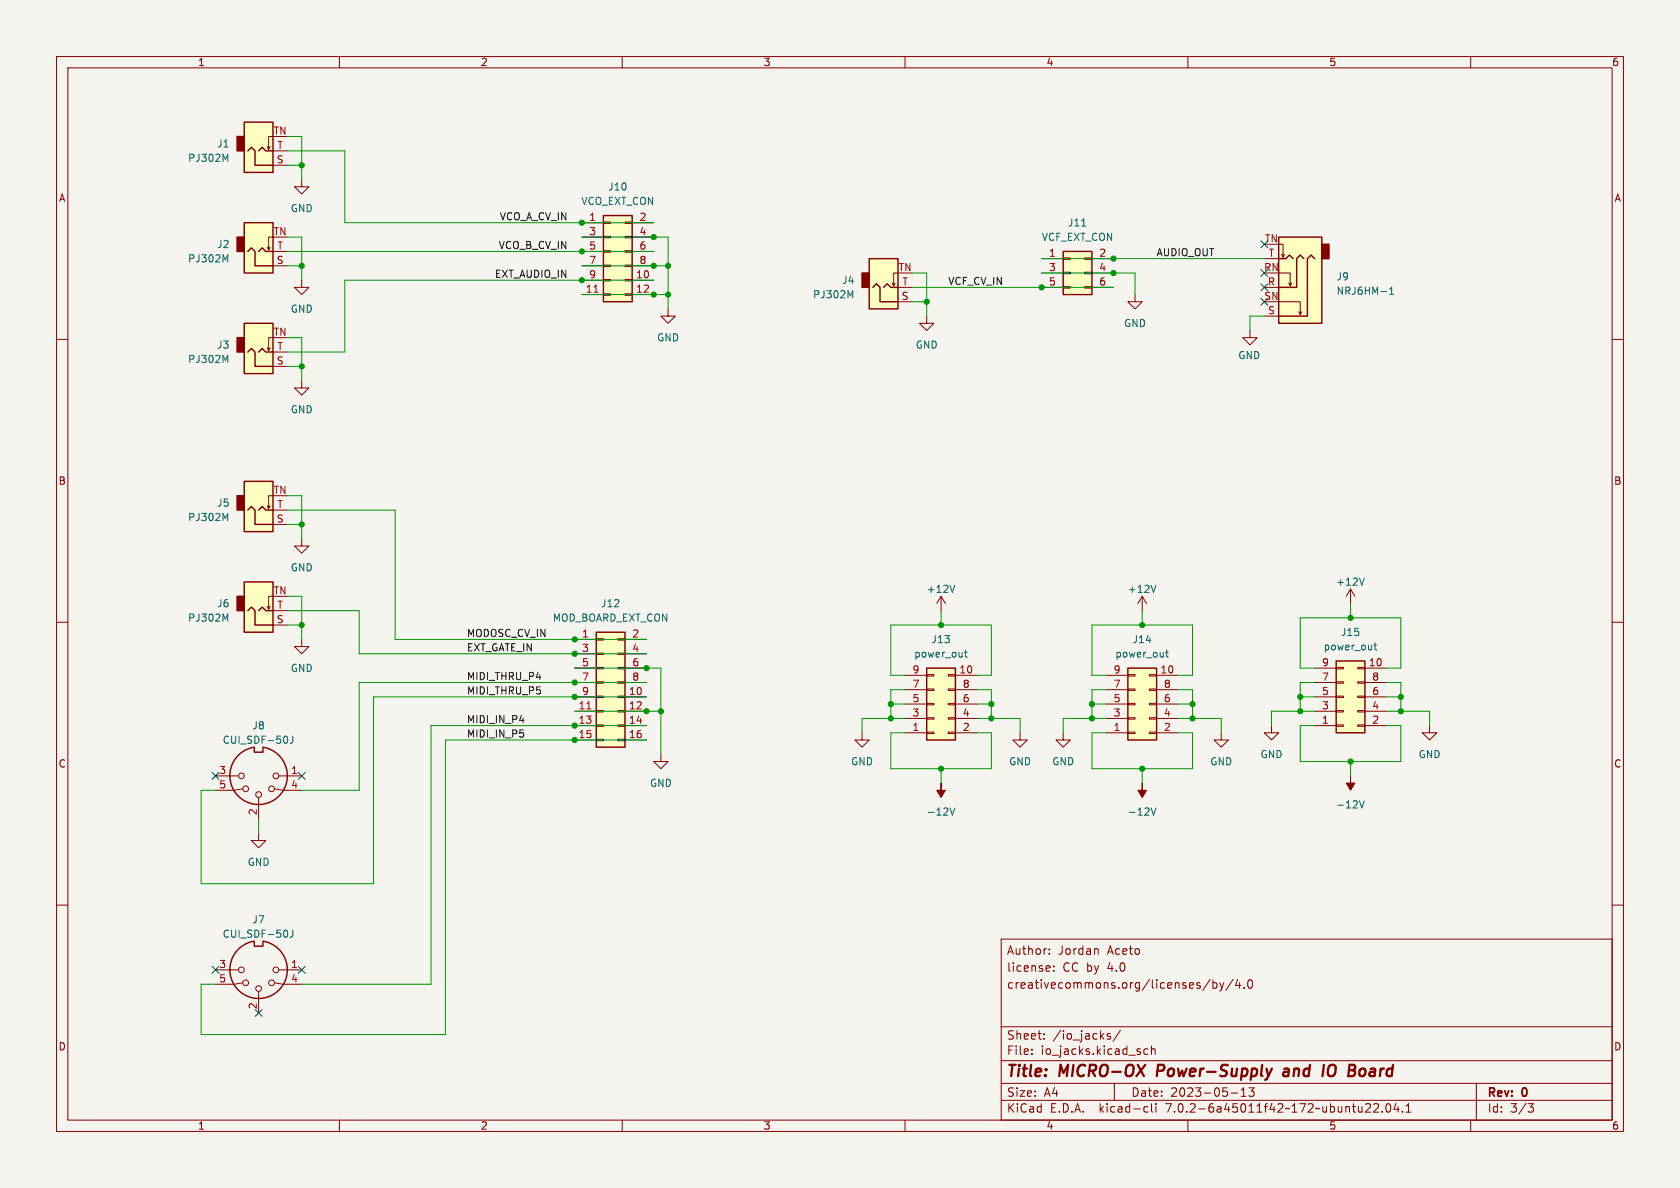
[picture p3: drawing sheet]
<svg xmlns="http://www.w3.org/2000/svg" width="297mm" height="210mm" viewBox="0 0 297 210" stroke-linecap="round" stroke-linejoin="round" font-family="sans-serif">
<path d="M0 0h297v210h-297z" fill="#f5f4ef" stroke="#f5f4ef" stroke-width=".18"/>
<g fill="none" stroke="#840000" stroke-width=".18">
<path d="M10 10h277v190h-277zM12 12h273v186h-273zM60 10v2M110 10v2M160 10v2M210 10v2M260 10v2M47.8 25.9l-.3 .5M48.3 24.1h-.8v2.3l-.3-.5M48.3 29.2h2.5M48.3 26.7h2.5M53.3 31.8v1.2h-1.2l1.2 1.3 1.3-1.3h-1.3"/>
<path d="M102.9 39.4h3.8M106.7 39.2h1.2v.3h-1.2zM110.5 39.2h1.3v.3h-1.3zM111.8 39.4h3.8M10 60h2M47.8 43.7l-.3 .5M48.3 59.7h-.8v2.3l-.3-.5M48.3 41.9h-.8v2.3l-.3-.5M48.3 44.5h2.5M48.3 47h2.5M53.3 49.5v1.3h-1.2l1.2 1.3 1.3-1.3h-1.3M102.9 49.5h3.8"/>
<path d="M102.9 52.1h3.8M102.9 41.9h3.8M102.9 44.5h3.8M102.9 47h3.8M106.7 51.9h1.2v.3h-1.2zM106.7 49.4h1.2v.3h-1.2zM106.7 46.9h1.2v.2h-1.2zM106.7 44.3h1.2v.3h-1.2zM106.7 41.8h1.2v.2h-1.2zM110.5 51.9h1.3v.3h-1.3zM110.5 49.4h1.3v.3h-1.3zM110.5 46.9h1.3v.2h-1.3z"/>
<path d="M110.5 44.3h1.3v.3h-1.3zM110.5 41.8h1.3v.2h-1.3zM111.8 49.5h3.8M111.8 52.1h3.8M111.8 41.9h3.8M111.8 44.5h3.8M111.8 47h3.8M118.1 54.6v1.3h1.3l-1.3 1.3-1.3-1.3h1.3M158.2 50l-.2 .5M158.7 48.3h-.7v2.2l-.3-.5M158.7 50.8h2.6M158.7 53.3h2.6"/>
<path d="M163.8 55.9v1.3h-1.2l1.2 1.2 1.3-1.2h-1.3M184.1 45.7h3.9M184.1 48.3h3.9M184.1 50.8h3.9M188 50.7h1.2v.2h-1.2zM188 48.1h1.2v.3h-1.2zM188 45.6h1.2v.2h-1.2zM191.8 50.7h1.2v.2h-1.2zM191.8 48.1h1.2v.3h-1.2zM191.8 45.6h1.2v.2h-1.2zM193 45.7h3.8M193 48.3h3.8"/>
<path d="M193 50.8h3.8M200.7 52.1v1.2h1.2l-1.2 1.3-1.3-1.3h1.3M221 58.4v1.3h-1.3l1.3 1.3 1.2-1.3h-1.2M223.5 45.7h2.6M223.5 50.8h2.6M223.5 55.9h2.6M226.1 43.2h.7v2.3l.3-.5M226.1 48.3h2v2.2l.2-.5M226.1 53.3h3.8v2.3l.2-.5M226.6 45l.2 .5M227.8 50l.3 .5M229.6 55.1l.3 .5"/>
<path d="M285 60h2M47.8 61.5l-.3 .5M48.3 64.8h2.5M48.3 62.2h2.5M53.3 67.3v1.3h-1.2l1.2 1.3 1.3-1.3h-1.3M47.8 89.4l-.3 .5M48.3 87.6h-.8v2.3l-.3-.5M48.3 92.7h2.5M48.3 90.2h2.5M53.3 95.3v1.2h-1.2l1.2 1.3 1.3-1.3h-1.3M10 110h2M47.8 107.2l-.3 .5"/>
<path d="M48.3 105.4h-.8v2.3l-.3-.5M48.3 110.5h2.5M48.3 108h2.5M53.3 113v1.3h-1.2l1.2 1.3 1.3-1.3h-1.3M101.6 113h3.8M101.6 115.6h3.8M101.6 118.1h3.8M105.4 118h1.3v.2h-1.3zM105.4 115.4h1.3v.3h-1.3zM105.4 112.9h1.3v.3h-1.3zM109.2 118h1.3v.2h-1.3zM109.2 115.4h1.3v.3h-1.3z"/>
<path d="M109.2 112.9h1.3v.3h-1.3zM110.5 113h3.8M110.5 115.6h3.8M110.5 118.1h3.8M160 119.4h3.8M163.8 119.3h1.3v.2h-1.3zM166.4 105.4l-.8 1.3M166.4 105.4v2.6M166.4 105.4l.7 1.3M167.6 119.3h1.3v.2h-1.3zM168.9 119.4h3.8M195.6 119.4h3.8"/>
<path d="M199.4 119.3h1.3v.2h-1.3zM201.9 105.4l-.7 1.3M201.9 105.4v2.6M201.9 105.4l.8 1.3M203.2 119.3h1.3v.2h-1.3zM204.5 119.4h3.8M232.4 118.1h3.8M236.2 118h1.3v.2h-1.3zM238.8 104.1l-.8 1.3M238.8 104.1v2.6M238.8 104.1l.7 1.3M240 118h1.3v.2h-1.3z"/>
<path d="M241.3 118.1h3.8M285 110h2M38.1 137.2h4.1M42.9 139.4l-1.5 .3h-3.3M48.5 139.4l1.5 .3h3.3M49.3 137.2h4M101.6 123.2h3.8M101.6 125.7h3.8M101.6 128.3h3.8M101.6 130.8h3.8M101.6 120.7h3.8M105.4 130.7h1.3v.2h-1.3z"/>
<path d="M105.4 128.1h1.3v.3h-1.3zM105.4 125.6h1.3v.3h-1.3zM105.4 123.1h1.3v.2h-1.3zM105.4 120.5h1.3v.3h-1.3zM109.2 130.7h1.3v.2h-1.3zM109.2 128.1h1.3v.3h-1.3zM109.2 125.6h1.3v.3h-1.3zM109.2 123.1h1.3v.2h-1.3zM109.2 120.5h1.3v.3h-1.3zM110.5 123.2h3.8M110.5 125.7h3.8M110.5 128.3h3.8"/>
<path d="M110.5 130.8h3.8M110.5 120.7h3.8M116.8 133.4v1.2h1.3l-1.3 1.3-1.2-1.3h1.2M152.4 129.5v1.3h-1.3l1.3 1.3 1.3-1.3h-1.3M160 129.5h3.8M160 127h3.8M160 124.5h3.8M160 121.9h3.8M163.8 121.8h1.3v.2h-1.3zM163.8 124.3h1.3v.3h-1.3zM163.8 126.9h1.3v.2h-1.3zM163.8 129.4h1.3v.3h-1.3z"/>
<path d="M167.6 121.8h1.3v.2h-1.3zM167.6 124.3h1.3v.3h-1.3zM167.6 126.9h1.3v.2h-1.3zM167.6 129.4h1.3v.3h-1.3zM168.9 129.5h3.8M168.9 127h3.8M168.9 124.5h3.8M168.9 121.9h3.8M180.3 129.5v1.3h1.3l-1.3 1.3-1.2-1.3h1.2M188 129.5v1.3h-1.3l1.3 1.3 1.2-1.3h-1.2M195.6 129.5h3.8M195.6 127h3.8"/>
<path d="M195.6 124.5h3.8M195.6 121.9h3.8M199.4 121.8h1.3v.2h-1.3zM199.4 124.3h1.3v.3h-1.3zM199.4 126.9h1.3v.2h-1.3zM199.4 129.4h1.3v.3h-1.3zM203.2 121.8h1.3v.2h-1.3zM203.2 124.3h1.3v.3h-1.3zM203.2 126.9h1.3v.2h-1.3zM203.2 129.4h1.3v.3h-1.3zM204.5 129.5h3.8M204.5 127h3.8"/>
<path d="M204.5 124.5h3.8M204.5 121.9h3.8M215.9 129.5v1.3h1.3l-1.3 1.3-1.3-1.3h1.3M224.8 128.3v1.2h-1.3l1.3 1.3 1.3-1.3h-1.3M232.4 123.2h3.8M232.4 125.7h3.8M232.4 128.3h3.8M232.4 120.7h3.8M236.2 120.5h1.3v.3h-1.3zM236.2 123.1h1.3v.2h-1.3zM236.2 125.6h1.3v.3h-1.3zM236.2 128.1h1.3v.3h-1.3z"/>
<path d="M240 120.5h1.3v.3h-1.3zM240 123.1h1.3v.2h-1.3zM240 125.6h1.3v.3h-1.3zM240 128.1h1.3v.3h-1.3zM241.3 123.2h3.8M241.3 125.7h3.8M241.3 128.3h3.8M241.3 120.7h3.8M252.7 128.3v1.2h1.3l-1.3 1.3-1.2-1.3h1.2M10 160h2M45.7 147.3v1.3h1.3l-1.3 1.3-1.3-1.3h1.3M45.7 141v3.8"/>
<path d="M285 160h2M38.1 171.5h4.1M42.9 173.7l-1.5 .3h-3.3M45.7 175.3v3.8M48.5 173.7l1.5 .3h3.3M49.3 171.5h4M177 166h108v32h-108zM185.5 168.6v.1M185.5 167.8v.1M185.6 170.8v.3l-.7 .1M186.3 171.6v.1M186.3 170.8v.1"/>
<path d="M193.9 167.7l.2 .2v.8M213.9 173.1l-1.3 2M214.4 173.2v1.5M214.4 173.8l.5-.1 .2 .3v.4l-.1 .2h-.6M215.6 173.7l.4 1M216 174.7l-.1 .4-.3 .1M216.4 173.7l-.4 1M218 173.1l-1.3 2M218.8 173.1l-.4 1.1h1M219.1 173.7v1M219.9 174.6v.1M220.7 173.3l.2-.1a.81 .81 0 0 1 .6 .6 .81 .81 0 0 1-.3 .8l-.1 .1a.81 .81 0 0 1-.4-1.4z"/>
<path d="M60 198v2M110 198v2M160 198v2M177 194.5h108M177 191.5h108M177 187.5h108M177 181.5h108M182.4 186.3v.1M182.4 185.5v.1M184.6 183.6v.1M184.6 182.8v.1M196.3 182.8l-.4-.1-.2 .2 .1 .2 .5 .2v.3h-.6"/>
<path d="M197 191.5v3M198.1 182.1l-1.3 2M202.5 195.6l.4 .1M202.9 196.5l-.4 .1M202.9 185.5l-.4-.1-.3 .3v.4l.2 .2h.5M203.6 195.1v1.3l.2 .2M203.6 184.9v1.5M203.6 185.5l.2-.1 .3 .1 .1 .9M204.4 195.1v.1M204.4 195.6v1M210 198v2M217.6 193.2h1.2"/>
<path d="M219.4 193.8h.9M219.4 192.7l.5-.4v1.5M221.7 192.3l-.5 .6 .4 .1v.7l-.2 .1h-.4l-.2-.1M242.1 195.2l.2 .2-.1 .3-.8 .9h.9M242.9 195.2l.5-.1 .2 .1 .1 .3-.9 1.1h.9M244.4 196.5v.1M245.2 195.2l.2-.1a.81 .81 0 0 1 .5 .6 .81 .81 0 0 1-.3 .8l-.1 .1a.81 .81 0 0 1-.6-.6 .81 .81 0 0 1 .3-.8zM246.8 195l-.4 1.1h1M247.1 195.6v1M247.9 196.5v.1M248.6 196.6h.8M248.6 195.5l.4-.4v1.5"/>
<path d="M260 198v2M261 191.5v6.5M270.1 195.1h1l-.5 .6 .4 .1 .1 .5-.3 .3h-.4"/>
<circle cx="42.7" cy="137.2" r=".51"/>
<circle cx="43.4" cy="139.4" r=".51"/>
<circle cx="48" cy="139.4" r=".51"/>
<circle cx="48.8" cy="137.2" r=".51"/>
<circle cx="45.7" cy="140.5" r=".51"/>
<circle cx="42.7" cy="171.5" r=".51"/>
<circle cx="43.4" cy="173.7" r=".51"/>
<circle cx="45.7" cy="174.8" r=".51"/>
<circle cx="48" cy="173.7" r=".51"/>
<circle cx="48.8" cy="171.5" r=".51"/>
</g>
<path d="M227.6 188.9l-.6 .1M227.6 189.5h-.4a.4 .4 0 0 0-.4 .3 .4 .4 0 0 0 .3 .4h.4M235 188.5a1.5 1.5 0 0 0-.1 1.6" fill="none" stroke="#840000" stroke-width=".4"/>
<g fill="#ffffc2" stroke="#ffffc2" stroke-width=".18">
<path d="M43.2 102.9h5.1v8.9h-5.1z"/>
<path d="M43.2 85.1h5.1v8.9h-5.1z"/>
<path d="M43.2 57.2h5.1v8.8h-5.1z"/>
<path d="M188 44.5h5v7.6h-5z"/>
<path d="M153.7 45.7h5v8.9h-5z"/>
<path d="M105.4 111.8h5.1v20.3h-5.1z"/>
<path d="M163.8 118.1h5.1v12.7h-5.1z"/>
<path d="M199.4 118.1h5.1v12.7h-5.1z"/>
<path d="M106.7 38.1h5.1v15.2h-5.1z"/>
<path d="M43.2 21.6h5.1v8.9h-5.1z"/>
<path d="M43.2 39.4h5.1v8.9h-5.1z"/>
<path d="M236.2 116.8h5.1v12.7h-5.1z"/>
<path d="M226.1 41.9h7.6v15.3h-7.6z"/>
</g>
<g fill="#840000" stroke="#840000" stroke-width=".25">
<path d="M41.9 105.4h1.3v2.6h-1.3z"/>
<path d="M41.9 87.6h1.3v2.6h-1.3z"/>
<path d="M41.9 59.7h1.3v2.5h-1.3z"/>
<path d="M152.4 48.3h1.3v2.5h-1.3z"/>
<path d="M41.9 24.1h1.3v2.6h-1.3z"/>
<path d="M41.9 41.9h1.3v2.6h-1.3z"/>
<path d="M233.7 43.2h1.2v2.5h-1.2z"/>
</g>
<g fill="none" stroke="#840000" stroke-width=".25">
<path d="M43.2 21.6h5.1v8.9h-5.1zM43.2 39.4h5.1v8.9h-5.1zM43.8 26.7l.6-.7 .7 .7v2.5h3.2M45.7 26.7l.7-.7 .6 .7h1.3M106.7 38.1h5.1v15.2h-5.1zM43.2 57.2h5.1v8.8h-5.1zM43.8 44.5l.6-.7 .7 .7v2.5h3.2M45.7 44.5l.7-.7 .6 .7h1.3M153.7 45.7h5v8.9h-5zM154.3 50.8l.6-.6 .7 .6v2.5h3.1M156.2 50.8l.6-.6 .7 .6h1.2M188 44.5h5v7.6h-5z"/>
<path d="M226.1 41.9h7.6v15.3h-7.6zM226.1 45.7h1.2l.7-.6 .6 .6M230.5 45.7l-.6-.6-.7 .6v5.1h-3.1M232.4 45.7l-.6-.6-.7 .6v10.2h-5M43.8 62.2l.6-.6 .7 .6v2.6h3.2M45.7 62.2l.7-.6 .6 .6h1.3M43.2 85.1h5.1v8.9h-5.1zM43.8 90.2l.6-.7 .7 .7v2.5h3.2M45.7 90.2l.7-.7 .6 .7h1.3M43.2 102.9h5.1v8.9h-5.1zM43.8 108l.6-.7 .7 .7v2.5h3.2M45.7 108l.7-.7 .6 .7h1.3"/>
<path d="M105.4 111.8h5.1v20.3h-5.1zM163.8 118.1h5.1v12.7h-5.1zM199.4 118.1h5.1v12.7h-5.1zM236.2 116.8h5.1v12.7h-5.1zM45 132.1a5.1 5.1 0 0 0-3.6 7.8 5.1 5.1 0 0 0 8.6 0 5.1 5.1 0 0 0-3.5-7.8M45 132.2v.8h1.5v-.8M45 166.4a5.1 5.1 0 0 0-3.6 7.8 5.1 5.1 0 0 0 8.6 0 5.1 5.1 0 0 0-3.5-7.8M45 166.5v.8h1.5v-.8"/>
</g>
<g fill="none" stroke="#006464" stroke-width=".18">
<path d="M39.8 28.2l.5-.9v1.2M191.2 40h.8M39.8 45.9l.5-.9v1.3M150.3 52.3l.5-.9v1.3M245.7 52h.7M245.7 51.1l.3-.3v1.2M39.8 63.7l.5-.9v1.3M39.8 91.7l.5-.9v1.2M39.8 109.4l.5-.9v1.3M168.8 103.5l-.4 1.2M170.5 115.3h.5M170.7 114.9v1.1l.3 .2"/>
<path d="M204.3 103.5l-.4 1.2M206.1 115.3h.5M206.3 114.9v1.1l.3 .2M241.2 102.2l-.4 1.3M242.9 114h.5M243.1 113.6v1.1l.3 .2M50.8 130.4v.8M51.8 130.1v.9a.41 .41 0 0 1-.5 .4M167.9 142.8l.5 1.3 .4-1.3M203.5 142.8l.4 1.3 .4-1.3M240.3 141.6l.5 1.2 .4-1.2M50.8 164.7v.7"/>
<path d="M51.8 164.4v.9a.41 .41 0 0 1-.5 .4"/>
</g>
<path d="M105 51.7h.7M103.7 125.3h.8" fill="none" stroke="#a90000" stroke-width=".18"/>
<g fill="#840000" stroke="#840000" stroke-width=".18">
<path d="M166.4 138.4v1.3h.7l-.7 1.3-.8-1.3h.8z"/>
<path d="M201.9 138.4v1.3h.8l-.8 1.3-.7-1.3h.7z"/>
<path d="M238.8 137.2v1.2h.7l-.7 1.3-.8-1.3h.8z"/>
</g>
<g fill="none" stroke="#009600" stroke-width=".18">
<path d="M50.8 24.1h2.5v7.7M50.8 29.2h2.5M50.8 26.7h10.2v12.7h54.6M50.8 41.9h2.5v7.6M50.8 59.7h2.5v7.6M50.8 47h2.5M50.8 44.5h64.8M102.9 47h15.2M102.9 41.9h15.2v12.7M102.9 52.1h15.2M115.6 49.5h-54.6v12.7h-10.2M161.3 48.3h2.5v7.6"/>
<path d="M161.3 50.8h35.5M161.3 53.3h2.5M184.1 45.7h39.4M184.1 48.3h16.6v3.8M223.5 55.9h-2.5v2.5M50.8 64.8h2.5M50.8 87.6h2.5v7.7M50.8 90.2h19v22.8h44.5M50.8 92.7h2.5M50.8 110.5h2.5M50.8 105.4h2.5v7.6M50.8 108h12.7v7.6h50.8"/>
<path d="M101.6 118.1h15.2v15.3M160 119.4h-2.5v-8.9h17.8v8.9h-2.6M166.4 108v2.5M195.6 119.4h-2.6v-8.9h17.8v8.9h-2.5M201.9 108v2.5M232.4 118.1h-2.5v-8.9h17.7v8.9h-2.5M238.8 106.7v2.5M101.6 125.7h15.2M114.3 130.8h-35.6v52.1h-43.1v-8.9h2.5M114.3 123.2h-48.3v33h-30.4v-16.5h2.5M114.3 120.7h-50.8v19h-10.2M114.3 128.3h-38.1v45.7h-22.9"/>
<path d="M157.5 124.5h2.5M160 127h-7.6v2.5M160 129.5h-2.5v6.4h17.8v-6.4h-2.6M160 121.9h-2.5v5.1M166.4 135.9v2.5M172.7 127h7.6v2.5M172.7 121.9h2.6v5.1M172.7 124.5h2.6M193 124.5h2.6M195.6 129.5h-2.6v6.4h17.8v-6.4h-2.5M195.6 127h-7.6v2.5M195.6 121.9h-2.6v5.1"/>
<path d="M201.9 135.9v2.5M208.3 121.9h2.5v5.1M208.3 127h7.6v2.5M208.3 124.5h2.5M229.9 123.2h2.5M232.4 125.7h-7.6v2.6M232.4 120.7h-2.5v5M232.4 128.3h-2.5v6.3h17.7v-6.3h-2.5M238.8 134.6v2.6M245.1 125.7h7.6v2.6M245.1 120.7h2.5v5M245.1 123.2h2.5"/>
<path d="M45.7 144.8v2.5"/>
</g>
<g fill="none" stroke="#000084" stroke-width=".18">
<path d="M222.9 42.6l1.2 1.2M222.9 50.2l1.2 1.2M222.9 52.7l1.2 1.2M222.9 47.7l1.2 1.2M224.1 42.6l-1.2 1.2M224.1 50.2l-1.2 1.2M224.1 52.7l-1.2 1.2M224.1 47.7l-1.2 1.2M37.5 136.6l1.2 1.2M38.7 136.6l-1.2 1.2M52.7 136.6l1.2 1.2M53.9 136.6l-1.2 1.2"/>
<path d="M37.5 170.8l1.2 1.3M38.7 170.8l-1.2 1.3M45.1 178.5l1.2 1.2M46.3 178.5l-1.2 1.2M52.7 170.8l1.2 1.3M53.9 170.8l-1.2 1.3"/>
</g>
<g fill="#009600" stroke="#009600" stroke-width=".18">
<circle cx="238.8" cy="134.6" r=".46"/>
<circle cx="229.9" cy="125.7" r=".46"/>
<circle cx="247.6" cy="125.7" r=".46"/>
<circle cx="229.9" cy="123.2" r=".46"/>
<circle cx="238.8" cy="109.2" r=".46"/>
<circle cx="247.6" cy="123.2" r=".46"/>
<circle cx="114.3" cy="125.7" r=".46"/>
<circle cx="101.6" cy="130.8" r=".46"/>
<circle cx="101.6" cy="115.6" r=".46"/>
<circle cx="101.6" cy="113" r=".46"/>
<circle cx="101.6" cy="120.7" r=".46"/>
<circle cx="116.8" cy="125.7" r=".46"/>
<circle cx="114.3" cy="118.1" r=".46"/>
<circle cx="163.8" cy="53.3" r=".46"/>
<circle cx="196.8" cy="48.3" r=".46"/>
<circle cx="196.8" cy="45.7" r=".46"/>
<circle cx="115.6" cy="47" r=".46"/>
<circle cx="115.6" cy="41.9" r=".46"/>
<circle cx="118.1" cy="47" r=".46"/>
<circle cx="115.6" cy="52.1" r=".46"/>
<circle cx="118.1" cy="52.1" r=".46"/>
<circle cx="184.1" cy="50.8" r=".46"/>
<circle cx="53.3" cy="110.5" r=".46"/>
<circle cx="53.3" cy="64.8" r=".46"/>
<circle cx="53.3" cy="92.7" r=".46"/>
<circle cx="166.4" cy="135.9" r=".46"/>
<circle cx="157.5" cy="127" r=".46"/>
<circle cx="157.5" cy="124.5" r=".46"/>
<circle cx="193" cy="127" r=".46"/>
<circle cx="175.3" cy="127" r=".46"/>
<circle cx="175.3" cy="124.5" r=".46"/>
<circle cx="166.4" cy="110.5" r=".46"/>
<circle cx="193" cy="124.5" r=".46"/>
<circle cx="210.8" cy="124.5" r=".46"/>
<circle cx="201.9" cy="135.9" r=".46"/>
<circle cx="210.8" cy="127" r=".46"/>
<circle cx="201.9" cy="110.5" r=".46"/>
<circle cx="53.3" cy="47" r=".46"/>
<circle cx="53.3" cy="29.2" r=".46"/>
<circle cx="102.9" cy="49.5" r=".46"/>
<circle cx="102.9" cy="44.5" r=".46"/>
<circle cx="102.9" cy="39.4" r=".46"/>
<circle cx="101.6" cy="128.3" r=".46"/>
<circle cx="101.6" cy="123.2" r=".46"/>
</g>
<g font-size="2.8" fill="#840000">
<text x="178" y="190.8">Title:</text>
<text x="187.4" y="190.8">MICRO-OX</text>
<text x="205.2" y="190.8">Power-Supply</text>
<text x="228.2" y="190.8">and</text>
<text x="235.7" y="190.8">IO</text>
<text x="240.9" y="190.8">Board</text>
</g>
<g font-size="2.1" fill="#840000">
<text x="178" y="171.9">license:</text>
<text x="178" y="168.9">Author:</text>
<text x="187.1" y="168.9">Jordan</text>
<text x="187.9" y="171.9">CC by</text>
<text x="195.8" y="168.9">Aceto</text>
<text x="195.8" y="171.9">4.0</text>
<text x="178" y="174.9">creativecommons.org/licenses/by/4.0</text>
<text x="178" y="183.9">Sheet:</text>
<text x="186.2" y="183.9">/io_jacks/</text>
<text x="178" y="186.6">File:</text>
<text x="184" y="186.6">io_jacks.kicad_sch</text>
<text x="178" y="196.8">KiCad</text>
<text x="178" y="194">Size:</text>
<text x="184.6" y="194">A4</text>
<text x="185.7" y="196.8">E.D.A.</text>
<text x="194.4" y="196.8">kicad-cli</text>
<text x="200" y="194">Date:</text>
<text x="206.2" y="196.8">7.0.2-6a45011f42~172~ubuntu22.04.1</text>
<text x="206.9" y="194">2023-05-13</text>
<text x="263" y="194.2">Rev:</text>
<text x="263" y="196.8">Id:</text>
<text x="267" y="196.8">3/3</text>
<text x="269.2" y="194.2">0</text>
</g>
<g font-size="1.8" fill="#840000">
<text x="35" y="11.8">1</text>
<text x="85" y="11.8">2</text>
<text x="135" y="11.8">3</text>
<text x="185" y="11.8">4</text>
<text x="235" y="11.8">5</text>
<text x="285" y="11.8">6</text>
<text x="10.4" y="35.8">A</text>
<text x="285.4" y="35.8">A</text>
<text x="10.3" y="85.8">B</text>
<text x="285.3" y="85.8">B</text>
<text x="10.3" y="135.8">C</text>
<text x="285.3" y="135.8">C</text>
<text x="10.3" y="185.8">D</text>
<text x="285.3" y="185.8">D</text>
<text x="35" y="199.8">1</text>
<text x="85" y="199.8">2</text>
<text x="135" y="199.8">3</text>
<text x="185" y="199.8">4</text>
<text x="235" y="199.8">5</text>
<text x="285" y="199.8">6</text>
</g>
<g font-size="1.8" fill="#a90000">
<text x="48.3" y="23.9">TN</text>
<text x="48.9" y="29">S</text>
<text x="49" y="26.4">T</text>
<text x="48.3" y="41.7">TN</text>
<text x="104.1" y="39.1">1</text>
<text x="104.1" y="41.7">3</text>
<text x="113" y="39.1">2</text>
<text x="113" y="41.7">4</text>
<text x="48.9" y="46.7">S</text>
<text x="49" y="44.2">T</text>
<text x="104.1" y="44.2">5</text>
<text x="104.1" y="46.7">7</text>
<text x="113" y="44.2">6</text>
<text x="113" y="46.7">8</text>
<text x="185.4" y="45.5">1</text>
<text x="194.3" y="45.5">2</text>
<text x="223.6" y="42.9">TN</text>
<text x="224.2" y="45.5">T</text>
<text x="103.5" y="51.8">11</text>
<text x="104.1" y="49.3">9</text>
<text x="112.4" y="49.3">10</text>
<text x="112.4" y="51.8">12</text>
<text x="158.8" y="48">TN</text>
<text x="159.4" y="53.1">S</text>
<text x="159.5" y="50.5">T</text>
<text x="185.4" y="48">3</text>
<text x="185.4" y="50.5">5</text>
<text x="194.3" y="48">4</text>
<text x="194.3" y="50.5">6</text>
<text x="223.4" y="48">RN</text>
<text x="223.5" y="53.1">SN</text>
<text x="224.1" y="50.5">R</text>
<text x="48.3" y="59.4">TN</text>
<text x="224.1" y="55.6">S</text>
<text x="48.9" y="64.5">S</text>
<text x="49" y="62">T</text>
<text x="48.3" y="87.4">TN</text>
<text x="49" y="89.9">T</text>
<text x="48.9" y="92.5">S</text>
<text x="48.3" y="105.2">TN</text>
<text x="49" y="107.7">T</text>
<text x="48.9" y="110.2">S</text>
<text x="102.8" y="112.8">1</text>
<text x="111.7" y="112.8">2</text>
<text x="102.8" y="115.3">3</text>
<text x="102.8" y="117.9">5</text>
<text x="111.7" y="115.3">4</text>
<text x="111.7" y="117.9">6</text>
<text x="161.3" y="119.1">9</text>
<text x="169.5" y="119.1">10</text>
<text x="196.8" y="119.1">9</text>
<text x="205.1" y="119.1">10</text>
<text x="233.6" y="117.9">9</text>
<text x="241.9" y="117.9">10</text>
<text x="102.2" y="125.5">11</text>
<text x="102.8" y="120.4">7</text>
<text x="102.8" y="122.9">9</text>
<text x="111.1" y="122.9">10</text>
<text x="111.1" y="125.5">12</text>
<text x="111.7" y="120.4">8</text>
<text x="161.3" y="124.2">5</text>
<text x="161.3" y="121.7">7</text>
<text x="170.1" y="124.2">6</text>
<text x="170.1" y="121.7">8</text>
<text x="196.8" y="124.2">5</text>
<text x="196.8" y="121.7">7</text>
<text x="205.7" y="124.2">6</text>
<text x="205.7" y="121.7">8</text>
<text x="233.6" y="125.5">3</text>
<text x="233.6" y="122.9">5</text>
<text x="233.6" y="120.4">7</text>
<text x="242.5" y="125.5">4</text>
<text x="242.5" y="122.9">6</text>
<text x="242.5" y="120.4">8</text>
<text x="102.2" y="128">13</text>
<text x="102.2" y="130.6">15</text>
<text x="111.1" y="128">14</text>
<text x="111.1" y="130.6">16</text>
<text x="161.3" y="129.3">1</text>
<text x="161.3" y="126.7">3</text>
<text x="170.1" y="129.3">2</text>
<text x="170.1" y="126.7">4</text>
<text x="196.8" y="129.3">1</text>
<text x="196.8" y="126.7">3</text>
<text x="205.7" y="129.3">2</text>
<text x="205.7" y="126.7">4</text>
<text x="233.6" y="128">1</text>
<text x="242.5" y="128">2</text>
<text x="38.7" y="136.9">3</text>
<text x="51.4" y="136.9">1</text>
<text x="38.7" y="139.4">5</text>
<text x="51.4" y="139.4">4</text>
<text x="45.5" y="144.2" transform="rotate(-90 45.5 144.2)">2</text>
<text x="38.7" y="171.2">3</text>
<text x="38.7" y="173.7">5</text>
<text x="51.4" y="171.2">1</text>
<text x="51.4" y="173.7">4</text>
<text x="45.5" y="178.5" transform="rotate(-90 45.5 178.5)">2</text>
</g>
<g font-size="1.8" fill="#006464">
<text x="33.2" y="28.8">PJ302M</text>
<text x="38.3" y="26.2">J1</text>
<text x="107.5" y="33.8">J10</text>
<text x="51.3" y="37.7">GND</text>
<text x="102.7" y="36.4">VCO_EXT_CON</text>
<text x="188.7" y="40.2">J11</text>
<text x="33.2" y="46.5">PJ302M</text>
<text x="38.3" y="44">J2</text>
<text x="184.1" y="42.7">VCF_EXT_CON</text>
<text x="143.7" y="52.9">PJ302M</text>
<text x="148.8" y="50.4">J4</text>
<text x="236.2" y="49.7">J9</text>
<text x="236.2" y="52.3">NRJ6HM-1</text>
<text x="51.3" y="55.4">GND</text>
<text x="198.7" y="58">GND</text>
<text x="33.2" y="64.3">PJ302M</text>
<text x="38.3" y="61.8">J3</text>
<text x="116.1" y="60.5">GND</text>
<text x="161.8" y="61.8">GND</text>
<text x="218.9" y="63.6">GND</text>
<text x="51.3" y="73.2">GND</text>
<text x="38.3" y="89.7">J5</text>
<text x="33.2" y="92.3">PJ302M</text>
<text x="51.3" y="101.2">GND</text>
<text x="38.3" y="107.5">J6</text>
<text x="106.2" y="107.5">J12</text>
<text x="163.8" y="105">+12V</text>
<text x="199.3" y="105">+12V</text>
<text x="236.2" y="103.7">+12V</text>
<text x="33.2" y="110">PJ302M</text>
<text x="97.7" y="110">MOD_BOARD_EXT_CON</text>
<text x="164.6" y="113.9">J13</text>
<text x="200.2" y="113.9">J14</text>
<text x="237" y="112.6">J15</text>
<text x="51.3" y="118.9">GND</text>
<text x="161.6" y="116.4">power_out</text>
<text x="197.1" y="116.4">power_out</text>
<text x="233.9" y="115.1">power_out</text>
<text x="39.3" y="131.6">CUI_SDF-50J</text>
<text x="44.6" y="129.1">J8</text>
<text x="150.4" y="135.4">GND</text>
<text x="178.3" y="135.4">GND</text>
<text x="186" y="135.4">GND</text>
<text x="213.9" y="135.4">GND</text>
<text x="222.8" y="134.2">GND</text>
<text x="250.7" y="134.2">GND</text>
<text x="114.8" y="139.3">GND</text>
<text x="236.2" y="143.1">-12V</text>
<text x="163.8" y="144.3">-12V</text>
<text x="199.3" y="144.3">-12V</text>
<text x="43.7" y="153.2">GND</text>
<text x="39.3" y="165.9">CUI_SDF-50J</text>
<text x="44.6" y="163.4">J7</text>
</g>
<g font-size="1.8" fill="#0f0f0f">
<text x="88.2" y="39">VCO_A_CV_IN</text>
<text x="88" y="44.1">VCO_B_CV_IN</text>
<text x="204.5" y="45.4">AUDIO_OUT</text>
<text x="87.4" y="49.2">EXT_AUDIO_IN</text>
<text x="167.6" y="50.5">VCF_CV_IN</text>
<text x="82.5" y="112.7">MODOSC_CV_IN</text>
<text x="82.5" y="115.2">EXT_GATE_IN</text>
<text x="82.5" y="120.3">MIDI_THRU_P4</text>
<text x="82.5" y="122.8">MIDI_THRU_P5</text>
<text x="82.5" y="127.9">MIDI_IN_P4</text>
<text x="82.5" y="130.5">MIDI_IN_P5</text>
</g>
</svg>
